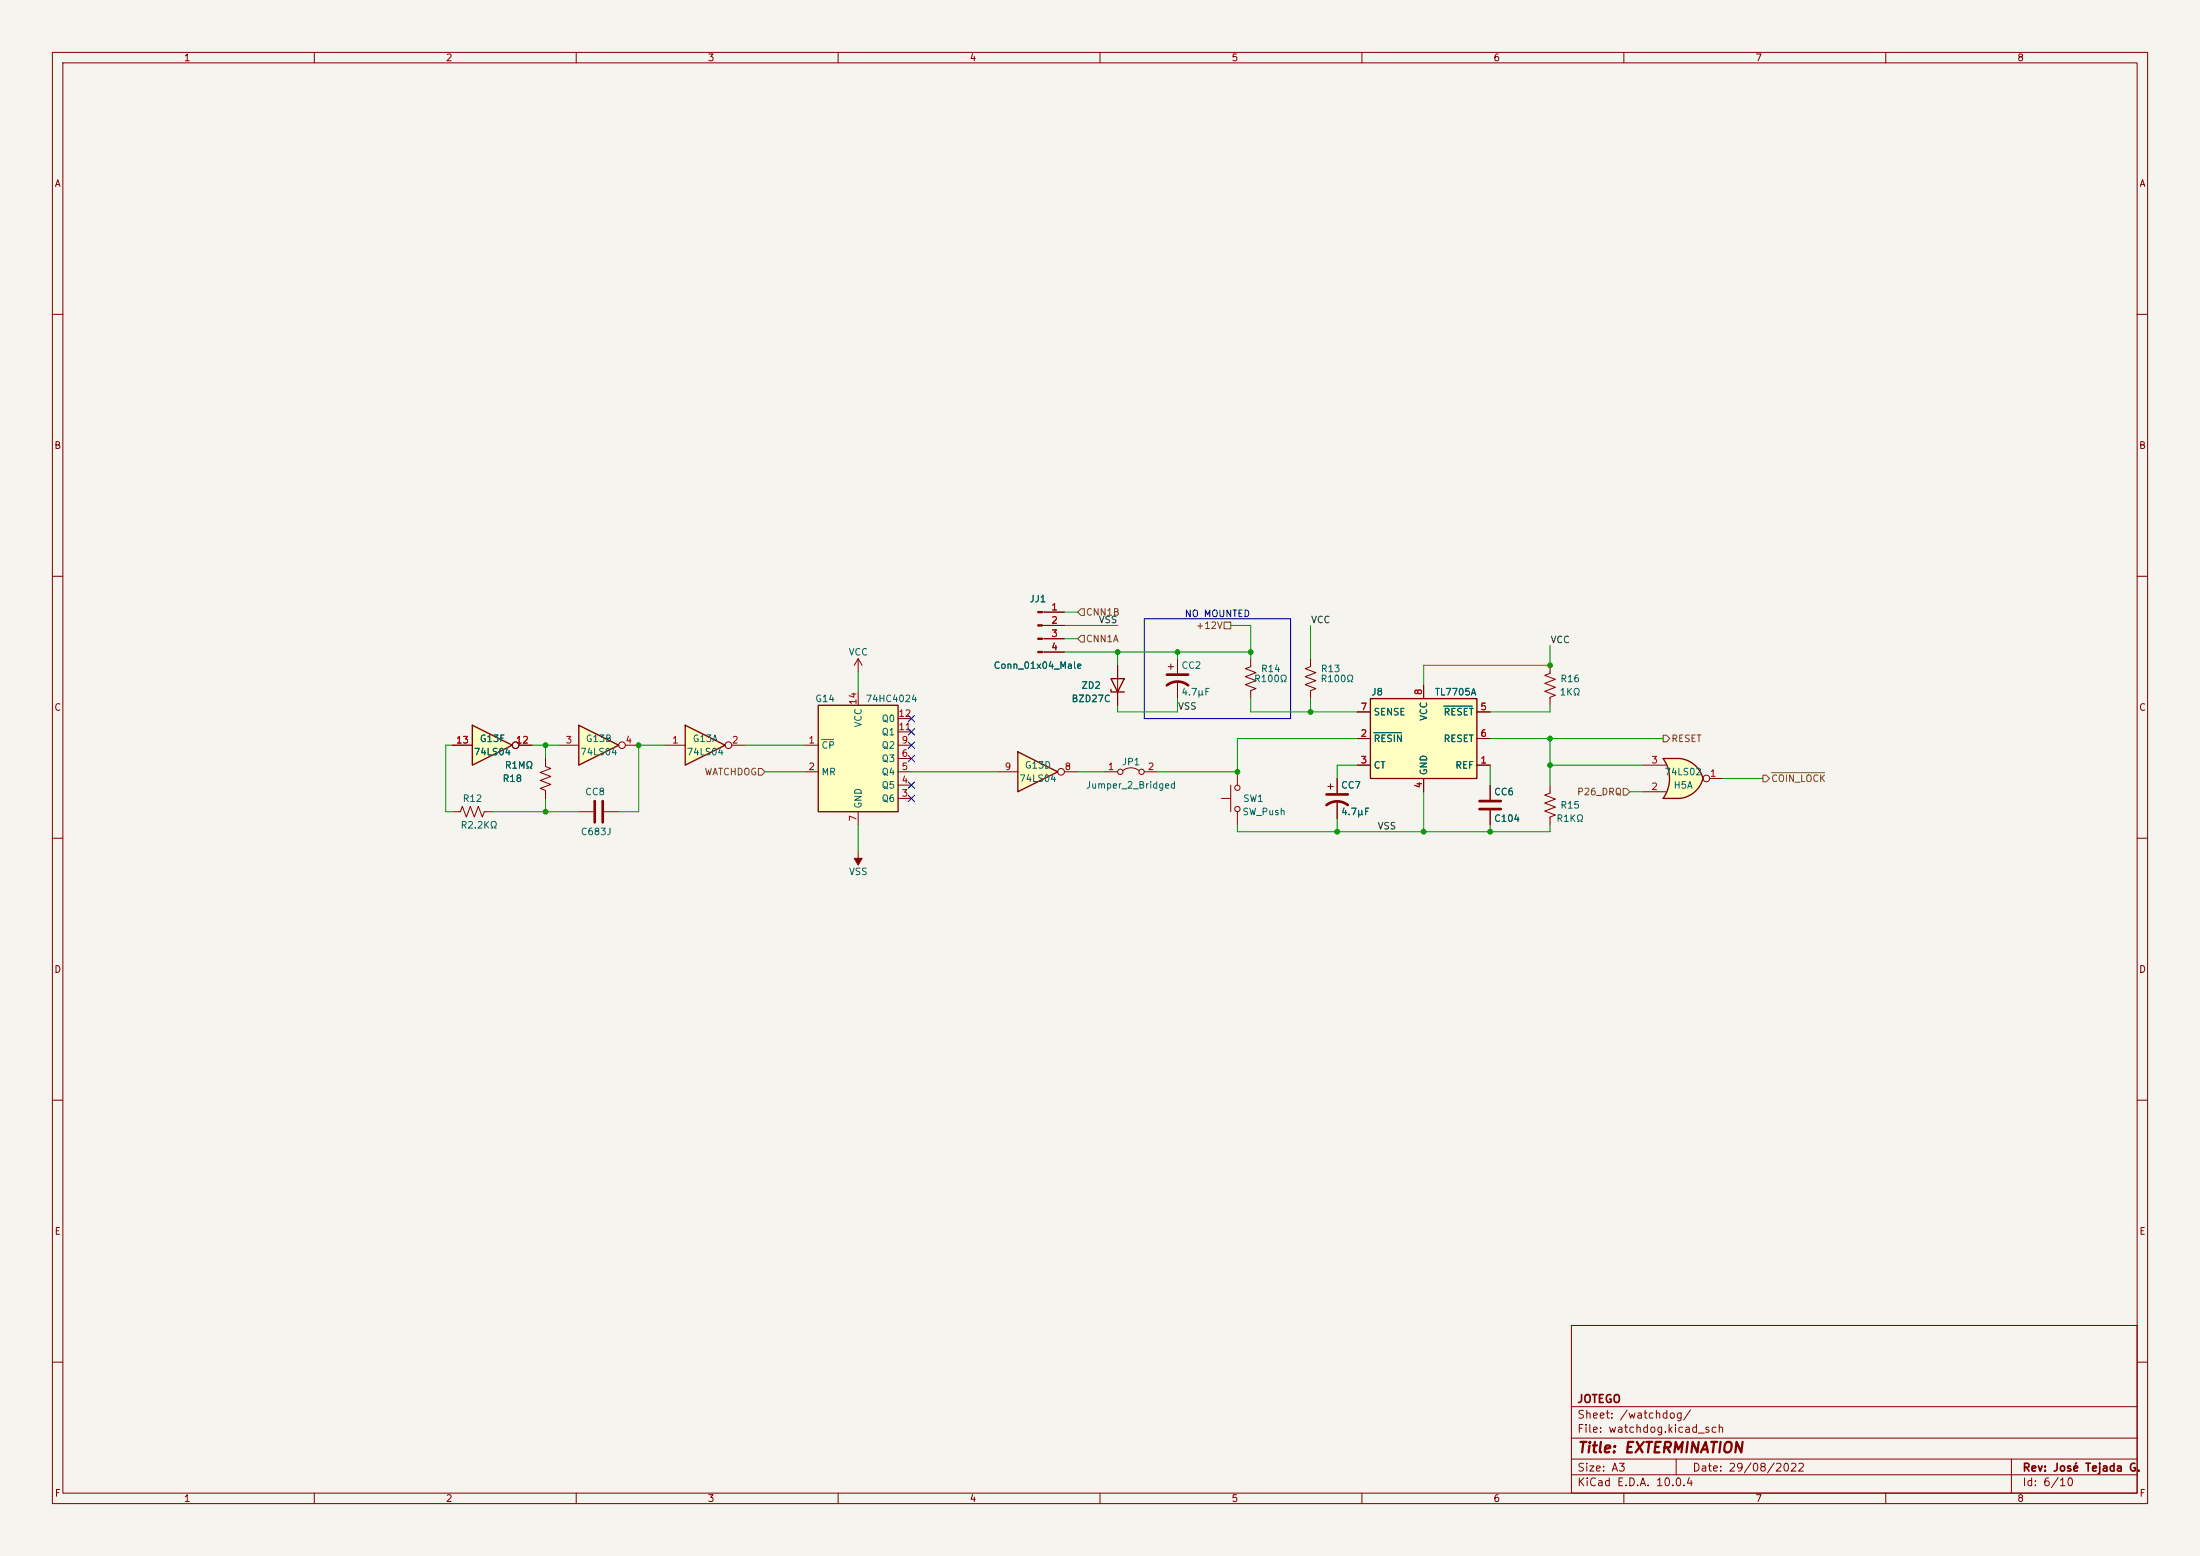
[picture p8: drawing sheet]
<svg xmlns="http://www.w3.org/2000/svg" width="420mm" height="297mm" viewBox="0 0 420 297" stroke-linecap="round" stroke-linejoin="round" font-family="sans-serif">
<path d="M0 0h420v297h-420z" fill="#f5f4ef" stroke="#f5f4ef" stroke-width=".19"/>
<g fill="none" stroke="#840000" stroke-width=".19">
<path d="M10 10h400v277h-400zM12 12h396v273h-396zM60 10v2M110 10v2M160 10v2M210 10v2M260 10v2M310 10v2M360 10v2M10 60h2M408 60h2M10 110h2"/>
<path d="M408 110h2M223 127.3h1M223.5 126.7v1.1M224.8 125.7v2.8M224.8 130v3.4M10 160h2M110.5 154.9h2.8M115.3 154.9h2.8M210.8 147.3h2.6M214.4 147.1a2.54 2.54 0 0 1 3 0M218.4 147.3h2.6M408 160h2"/>
<path d="M10 210h2M408 210h2M300 253h108v32h-108zM10 260h2M300 278.5h108M300 274.5h108M300 268.5h108M320 278.5v3M384 278.5v6.5M408 260h2M60 285v2M110 285v2"/>
<path d="M160 285v2M210 285v2M260 285v2M300 281.5h108M310 285v2M360 285v2"/>
<circle cx="213.9" cy="147.3" r=".51"/>
<circle cx="217.9" cy="147.3" r=".51"/>
</g>
<path d="M222.8 130.8a3.3 3.3 0 0 1 4 0M222.8 128.8h4M113.5 152.9v4.1M115.1 152.9v4.1" fill="none" stroke="#840000" stroke-width=".51"/>
<path d="M194.3 143.5l7.6 3.8-7.6 3.8z" fill="#ffffc2"/>
<path d="M212.1 131.6v.5h2.5M212.1 129.5h2.5l-1.2 2.6zM194.3 143.5l7.6 3.8-7.6 3.8z" fill="none" stroke="#840000" stroke-width=".25"/>
<g fill="none" stroke="#840000" stroke-width=".19">
<path d="M213.4 127v7.6M190.5 147.3h3.8M203.2 147.3h2.5M233.2 152.4h1.7M234.9 149.9v5M236.2 147.3v2.6M236.2 154.9v2.6"/>
<circle cx="202.6" cy="147.3" r=".63"/>
<circle cx="236.2" cy="150.4" r=".51"/>
<circle cx="236.2" cy="154.4" r=".51"/>
</g>
<path d="M156.2 134.6h15.2v20.3h-15.2z" fill="#ffffc2"/>
<path d="M156.2 134.6h15.2v20.3h-15.2z" fill="none" stroke="#840000" stroke-width=".25"/>
<g fill="none" stroke="#840000" stroke-width=".19">
<path d="M163.8 132.1v2.5M171.4 139.7h2.6M171.4 137.2h2.6M238.8 125.7v1.6l-1.1 .3 2.1 .8-2.1 .8 2.1 .7-2.1 .8 2.1 .7-1 .4v1.6M250.2 125.7v1.6l-1 .3 2 .8-2 .8 2 .7-2 .8 2 .7-1 .4v1.6M295.9 127v1.5l-1 .4 2 .8-2 .7 2 .8-2 .8 2 .7-1 .4v1.5M153.7 142.2h2.5M153.7 147.3h2.5M163.8 154.9v2.6M171.4 142.2h2.6M171.4 147.3h2.6M171.4 152.4h2.6"/>
<path d="M171.4 149.9h2.6M171.4 144.8h2.6M253.5 150.1h1M254 149.6v1M255.3 148.6v2.8M255.3 152.9v3.3M163.8 162.6v2.5"/>
</g>
<path d="M156.8 141.1h2.3" fill="none" stroke="#006464" stroke-width=".19"/>
<path d="M163.1 163.8h1.5l-.8 1.3z" fill="#840000" stroke="#840000" stroke-width=".19"/>
<path d="M253.2 153.7a3.3 3.3 0 0 1 4.1 0M253.2 151.6h4.1" fill="none" stroke="#840000" stroke-width=".51"/>
<path d="M317.5 152.4h3.2M317.5 144.8h3.2" fill="none" stroke="#ffffc2" stroke-width=".19"/>
<g fill="#ffffc2" stroke="#ffffc2" stroke-width=".19">
<path d="M320.7 144.8a5.2 5.2 0 0 1 4.4 3.8l-5 1.3z"/>
<path d="M320.1 147.3l5 1.3a5.1 5.1 0 0 1-4.4 3.8z"/>
</g>
<path d="M317.5 144.8h3.2v7.6h-3.2a6.6 6.6 0 0 0 0-7.6z" fill="#ffffc2"/>
<path d="M320.7 144.8h-3.2a6.6 6.6 0 0 1 0 7.6h3.2M320.7 144.8a5.2 5.2 0 0 1 4.4 3.8 5.2 5.2 0 0 1-4.4 3.8" fill="none" stroke="#840000" stroke-width=".25"/>
<g fill="none" stroke="#840000" stroke-width=".19">
<path d="M86.4 154.9h1.5l.4-1 .7 2.1 .8-2.1 .8 2.1 .7-2.1 .8 2.1 .4-1.1h1.5M313.7 151.1h4.3M313.7 146.1h4.3M326.4 148.6h2.5"/>
<circle cx="325.8" cy="148.6" r=".63"/>
</g>
<path d="M90.2 138.4l7.6 3.8-7.6 3.9z" fill="#ffffc2"/>
<path d="M90.2 138.4l7.6 3.8-7.6 3.9z" fill="none" stroke="#840000" stroke-width=".25"/>
<g fill="none" stroke="#840000" stroke-width=".19">
<path d="M199 116.8h4.2M199 119.4h4.2M199 121.9h4.2M199 124.5h4.2M86.4 142.2h3.8M99.1 142.2h2.5M104.1 144.8v1.5l1.1 .4-2.1 .7 2.1 .8-2.1 .8 2.1 .7-2.1 .8 1 .4v1.5"/>
<circle cx="98.4" cy="142.2" r=".63"/>
</g>
<g fill="#840000" stroke="#840000" stroke-width=".19">
<path d="M198.1 116.7h.9v.3h-.9z"/>
<path d="M198.1 119.3h.9v.2h-.9z"/>
<path d="M198.1 121.8h.9v.2h-.9z"/>
<path d="M198.1 124.3h.9v.3h-.9z"/>
</g>
<path d="M261.6 133.4h20.3v15.2h-20.3z" fill="#ffffc2"/>
<path d="M261.6 133.4h20.3v15.2h-20.3z" fill="none" stroke="#840000" stroke-width=".25"/>
<path d="M259.1 135.9h2.5M271.8 130.8v2.6M281.9 135.9h2.6M259.1 146.1h2.5M259.1 141h2.5M271.8 148.6v2.5M281.9 146.1h2.6M281.9 141h2.6M284.5 149.9v2.8M284.5 154.7v2.8M295.9 149.9v1.5l-1 .4 2 .7-2 .8 2 .8-2 .7 2 .8-1 .4v1.5" fill="none" stroke="#840000" stroke-width=".19"/>
<path d="M262.3 139.9h5.3M275.6 134.8h5.5" fill="none" stroke="#006464" stroke-width=".19"/>
<path d="M282.4 152.9h4.1M282.4 154.4h4.1" fill="none" stroke="#840000" stroke-width=".51"/>
<path d="M130.8 138.4l7.6 3.8-7.6 3.9z" fill="#ffffc2"/>
<path d="M130.8 138.4l7.6 3.8-7.6 3.9z" fill="none" stroke="#840000" stroke-width=".25"/>
<g fill="none" stroke="#840000" stroke-width=".19">
<path d="M163.8 125.7l-.7 1.3M163.8 125.7l.8 1.3M163.8 125.7v2.6M127 142.2h3.8M139.7 142.2h2.5"/>
<circle cx="139.1" cy="142.2" r=".63"/>
</g>
<path d="M110.5 138.4l7.6 3.8-7.6 3.9z" fill="#ffffc2"/>
<path d="M110.5 138.4l7.6 3.8-7.6 3.9z" fill="none" stroke="#840000" stroke-width=".25"/>
<g fill="none" stroke="#840000" stroke-width=".19">
<path d="M199.4 116.8h3.8M199.4 119.4h3.8M199.4 121.9h3.8M199.4 124.5h3.8M213.4 127v2.5M213.4 132.1v2.5M259.1 135.9h2.5M271.8 130.8v2.6M281.9 135.9h2.6M86.4 142.2h3.8M99.1 142.2h2.5M104.1 144.8v1.3"/>
<path d="M104.1 151.1v1.3M106.7 142.2h3.8M119.4 142.2h2.5M255.3 148.6v2.8M255.3 152.9v3.3M259.1 146.1h2.5M259.1 141h2.5M271.8 148.6v2.5M281.9 146.1h2.6M281.9 141h2.6M284.5 149.9v2.8M284.5 154.7v2.8"/>
<circle cx="98.4" cy="142.2" r=".63"/>
<circle cx="118.7" cy="142.2" r=".63"/>
</g>
<path d="M206.4 116.2h.6v1.3h-.6l-.7-.7zM233.7 118.7h1.2v1.3h-1.2zM206.4 121.3h.6v1.3h-.6l-.7-.7zM144.8 146.7h.6l.6 .6-.6 .7h-.6zM309.9 150.5h.6l.6 .6-.6 .7h-.6zM317.5 140.3h.6l.7 .7-.7 .6h-.6zM336.5 148h.7l.6 .6-.6 .6h-.7zM338.1 147.5h10.2" fill="none" stroke="#725600" stroke-width=".19"/>
<path d="M218.4 118.1h28v19.1h-28z" fill="none" stroke="#0000c2" stroke-width=".19"/>
<g fill="none" stroke="#009600" stroke-width=".19">
<path d="M203.2 119.4h10.2M203.2 116.8h2.5M234.9 119.4h3.9v6.3M250.2 119.4v6.3M163.8 128.3v3.8M203.2 121.9h2.5M203.2 124.5h35.6M213.4 124.5v2.5M224.8 133.4v2.5h-11.4v-1.3M224.8 124.5v1.2M238.8 133.4v2.5h20.3M250.2 133.4v2.5"/>
<path d="M295.9 123.2v3.8h-24.1v3.8M295.9 134.6v1.3h-11.4M86.4 142.2h-1.3v12.7h1.3M94 154.9h16.5M101.6 142.2h5.1M104.1 142.2v2.6M104.1 152.4v2.5M127 142.2h-5.1v12.7h-3.8M142.2 142.2h11.5M146 147.3h7.7M163.8 157.5v5.1M174 147.3h16.5"/>
<path d="M205.7 147.3h5.1M236.2 157.5v1.3h59.7v-1.3M255.3 156.2v2.6M259.1 141h-22.9v6.3h-15.2M259.1 146.1h-3.8v2.5M271.8 151.1v7.7M284.5 141h33M284.5 146.1v3.8M284.5 157.5v1.3M295.9 141v8.9M295.9 146.1h17.8M311.1 151.1h2.6"/>
<path d="M328.9 148.6h7.6"/>
</g>
<path d="M173.4 139.1l1.2 1.2M173.4 136.6l1.2 1.2M174.6 139.1l-1.2 1.2M174.6 136.6l-1.2 1.2M173.4 149.3l1.2 1.2M173.4 151.8l1.2 1.2M173.4 141.6l1.2 1.2M173.4 144.2l1.2 1.2M174.6 149.3l-1.2 1.2M174.6 151.8l-1.2 1.2M174.6 141.6l-1.2 1.2M174.6 144.2l-1.2 1.2" fill="none" stroke="#000084" stroke-width=".19"/>
<path d="M262.3 139.9h5.3M275.6 134.8h5.5" fill="none" stroke="#006464" stroke-width=".19"/>
<g fill="#009600" stroke="#009600" stroke-width=".19">
<circle cx="104.1" cy="154.9" r=".46"/>
<circle cx="104.1" cy="142.2" r=".46"/>
<circle cx="121.9" cy="142.2" r=".46"/>
<circle cx="250.2" cy="135.9" r=".46"/>
<circle cx="284.5" cy="158.8" r=".46"/>
<circle cx="295.9" cy="146.1" r=".46"/>
<circle cx="295.9" cy="141" r=".46"/>
<circle cx="295.9" cy="127" r=".46"/>
<circle cx="271.8" cy="158.8" r=".46"/>
<circle cx="255.3" cy="158.8" r=".46"/>
<circle cx="238.8" cy="124.5" r=".46"/>
<circle cx="236.2" cy="147.3" r=".46"/>
<circle cx="224.8" cy="124.5" r=".46"/>
<circle cx="213.4" cy="124.5" r=".46"/>
</g>
<text font-size="2" fill="#840000" x="301" y="277.8">Title: EXTERMINATION</text>
<g font-size="1.5" fill="#840000">
<text x="301" y="268.1">JOTEGO</text>
<text x="301" y="273.8">File: watchdog.kicad_sch</text>
<text x="301" y="271.1">Sheet: /watchdog/</text>
<text x="301" y="281.2">Size: A3</text>
<text x="323" y="281.2">Date: 29/08/2022</text>
<text x="386" y="281.2">Rev: José Tejada G.</text>
<text x="301" y="284">KiCad E.D.A. 10.0.4</text>
<text x="386" y="284">Id: 6/10</text>
</g>
<g font-size="1.3" fill="#840000">
<text x="35" y="12">1</text>
<text x="85" y="12">2</text>
<text x="135" y="12">3</text>
<text x="185" y="12">4</text>
<text x="235" y="12">5</text>
<text x="285" y="12">6</text>
<text x="335" y="12">7</text>
<text x="385" y="12">8</text>
<text x="10.3" y="36">A</text>
<text x="408.3" y="36">A</text>
<text x="10.3" y="86">B</text>
<text x="408.2" y="86">B</text>
<text x="10.3" y="136">C</text>
<text x="408.2" y="136">C</text>
<text x="10.3" y="186">D</text>
<text x="408.2" y="186">D</text>
<text x="10.3" y="236">E</text>
<text x="408.3" y="236">E</text>
<text x="10.3" y="286">F</text>
<text x="35" y="287">1</text>
<text x="85" y="287">2</text>
<text x="135" y="287">3</text>
<text x="185" y="287">4</text>
<text x="235" y="287">5</text>
<text x="285" y="287">6</text>
<text x="335" y="287">7</text>
<text x="385" y="287">8</text>
<text x="408.3" y="286">F</text>
</g>
<g font-size="1.3" fill="#006464">
<text x="196.4" y="115.3">JJ1</text>
<text x="161.9" y="125.4">VCC</text>
<text x="189.6" y="128">Conn_01x04_Male</text>
<text x="206.3" y="131.8">ZD2</text>
<text x="225.4" y="128">CC2</text>
<text x="239.3" y="130.5">R100Ω</text>
<text x="240.6" y="128.6">R14</text>
<text x="252" y="130.5">R100Ω</text>
<text x="252.1" y="128.6">R13</text>
<text x="297.8" y="130.5">R16</text>
<text x="155.5" y="134.3">G14</text>
<text x="165.1" y="134.3">74HC4024</text>
<text x="204.5" y="134.3">BZD27C</text>
<text x="225.4" y="133.1">4.7μF</text>
<text x="261.7" y="133.1">J8</text>
<text x="262.1" y="136.9">SENSE</text>
<text x="272.8" y="137.7" transform="rotate(-90 272.8 137.7)">VCC</text>
<text x="273.8" y="133.1">TL7705A</text>
<text x="275.5" y="136.9">RESET</text>
<text x="297.7" y="133.1">1KΩ</text>
<text x="91.5" y="141.9">G13F</text>
<text x="111.7" y="141.9">G13B</text>
<text x="132.1" y="141.9">G13A</text>
<text x="156.7" y="143.2">CP</text>
<text x="164.8" y="139" transform="rotate(-90 164.8 139)">VCC</text>
<text x="168.2" y="143.2">Q2</text>
<text x="168.2" y="140.7">Q1</text>
<text x="168.2" y="138.1">Q0</text>
<text x="262.1" y="141.9">RESIN</text>
<text x="275.5" y="141.9">RESET</text>
<text x="90.3" y="144.5">74LS04</text>
<text x="95.8" y="149.6">R18</text>
<text x="96.3" y="147">R1MΩ</text>
<text x="110.7" y="144.5">74LS04</text>
<text x="131" y="144.5">74LS04</text>
<text x="156.7" y="148.3">MR</text>
<text x="168.2" y="148.3">Q4</text>
<text x="168.2" y="145.8">Q3</text>
<text x="194.5" y="149.6">74LS04</text>
<text x="195.5" y="147">G13D</text>
<text x="214.1" y="146.4">JP1</text>
<text x="262.1" y="147">CT</text>
<text x="272.8" y="148.1" transform="rotate(-90 272.8 148.1)">GND</text>
<text x="277.7" y="147">REF</text>
<text x="317.7" y="148.3">74LS02</text>
<text x="88.2" y="153.4">R12</text>
<text x="111.6" y="152.1">CC8</text>
<text x="164.8" y="154.4" transform="rotate(-90 164.8 154.4)">GND</text>
<text x="168.2" y="153.4">Q6</text>
<text x="168.2" y="150.8">Q5</text>
<text x="207.2" y="150.8">Jumper_2_Bridged</text>
<text x="237.1" y="155.9">SW_Push</text>
<text x="237.2" y="153.4">SW1</text>
<text x="255.9" y="150.8">CC7</text>
<text x="255.9" y="155.9">4.7μF</text>
<text x="285.1" y="152.1">CC6</text>
<text x="297.8" y="154.6">R15</text>
<text x="319.4" y="150.8">H5A</text>
<text x="87.8" y="158.5">R2.2KΩ</text>
<text x="110.8" y="159.7">C683J</text>
<text x="285.1" y="157.2">C104</text>
<text x="297" y="157.2">R1KΩ</text>
<text x="162" y="167.3">VSS</text>
</g>
<g font-size="1.3" fill="#a90000">
<text x="200.6" y="116.8">1</text>
<text x="200.6" y="119.4">2</text>
<text x="200.6" y="121.9">3</text>
<text x="200.6" y="124.4">4</text>
<text x="163.8" y="134.7" transform="rotate(-90 163.8 134.7)">14</text>
<text x="171.4" y="137.1">12</text>
<text x="259.6" y="135.9">7</text>
<text x="271.8" y="132.8" transform="rotate(-90 271.8 132.8)">8</text>
<text x="282.5" y="135.9">5</text>
<text x="87" y="142.2">13</text>
<text x="98.4" y="142.2">12</text>
<text x="107.9" y="142.2">3</text>
<text x="119.3" y="142.2">4</text>
<text x="128.2" y="142.2">1</text>
<text x="139.6" y="142.2">2</text>
<text x="154.2" y="142.2">1</text>
<text x="171.4" y="139.7">11</text>
<text x="172" y="142.2">9</text>
<text x="259.6" y="140.9">2</text>
<text x="282.5" y="140.9">6</text>
<text x="154.2" y="147.3">2</text>
<text x="172" y="149.8">4</text>
<text x="172" y="147.3">5</text>
<text x="172" y="144.8">6</text>
<text x="191.7" y="147.3">9</text>
<text x="203.1" y="147.3">8</text>
<text x="211.4" y="147.3">1</text>
<text x="219" y="147.3">2</text>
<text x="259.6" y="146">3</text>
<text x="282.5" y="146">1</text>
<text x="315.1" y="146">3</text>
<text x="326.3" y="148.6">1</text>
<text x="172" y="152.4">3</text>
<text x="271.8" y="150.6" transform="rotate(-90 271.8 150.6)">4</text>
<text x="315.1" y="151.1">2</text>
<text x="163.8" y="156.9" transform="rotate(-90 163.8 156.9)">7</text>
</g>
<g font-size="1.3" fill="#725600">
<text x="207.2" y="117.8">CNN1B</text>
<text x="207.2" y="122.9">CNN1A</text>
<text x="228.2" y="120.4">+12V</text>
<text x="319" y="141.9">RESET</text>
<text x="134.4" y="148.3">WATCHDOG</text>
<text x="338" y="149.6">COIN_LOCK</text>
<text x="301" y="152.1">P26_DRQ</text>
</g>
<g font-size="1.3" fill="#0f0f0f">
<text x="209.6" y="119.3">VSS</text>
<text x="250.2" y="119.3">VCC</text>
<text x="295.9" y="123.1">VCC</text>
<text x="224.8" y="135.8">VSS</text>
<text x="262.9" y="158.6">VSS</text>
</g>
<text font-size="1.3" fill="#0000c2" x="226.1" y="118.1">NO MOUNTED</text>
</svg>
